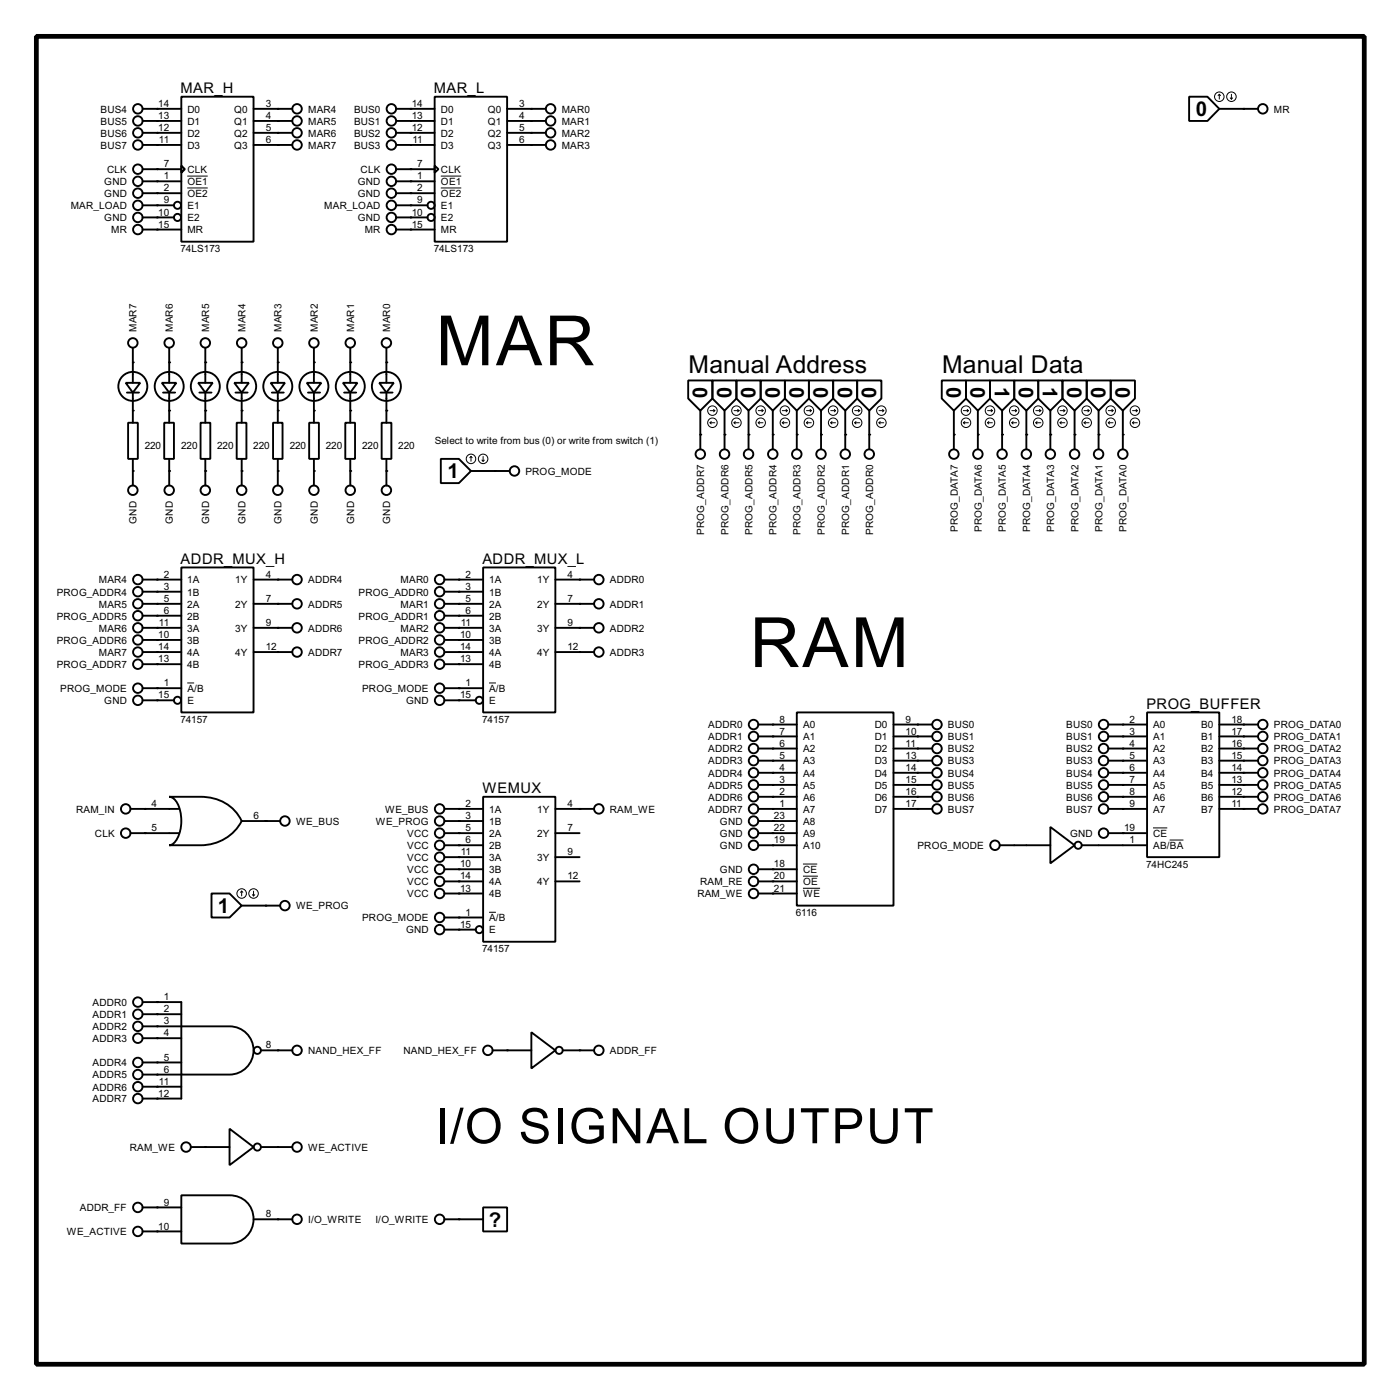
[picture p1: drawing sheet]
<svg xmlns="http://www.w3.org/2000/svg" width="295mm" height="295mm" viewBox="0 0 295 295" stroke-linecap="round" stroke-linejoin="round" font-family="sans-serif">
<g fill="#000">
<circle cx="33.1" cy="35.6" r=".2"/>
<circle cx="33.1" cy="38.2" r=".2"/>
<circle cx="33.1" cy="30.5" r=".2"/>
<circle cx="33.1" cy="22.9" r=".2"/>
<circle cx="33.1" cy="25.5" r=".2"/>
<circle cx="33.1" cy="28" r=".2"/>
<circle cx="58.5" cy="22.9" r=".2"/>
<circle cx="58.5" cy="25.5" r=".2"/>
<circle cx="58.5" cy="30.5" r=".2"/>
<circle cx="58.5" cy="28" r=".2"/>
<circle cx="86.4" cy="28" r=".2"/>
<circle cx="86.4" cy="38.2" r=".2"/>
<circle cx="86.4" cy="30.5" r=".2"/>
<circle cx="86.4" cy="22.9" r=".2"/>
<circle cx="86.4" cy="25.5" r=".2"/>
<circle cx="86.4" cy="35.6" r=".2"/>
<circle cx="111.8" cy="30.5" r=".2"/>
<circle cx="111.8" cy="22.9" r=".2"/>
<circle cx="111.8" cy="25.5" r=".2"/>
<circle cx="111.8" cy="28" r=".2"/>
<circle cx="261.7" cy="22.9" r=".2"/>
<circle cx="33.1" cy="40.7" r=".2"/>
<circle cx="33.1" cy="45.8" r=".2"/>
<circle cx="33.1" cy="48.3" r=".2"/>
<circle cx="33.1" cy="43.2" r=".2"/>
<circle cx="86.4" cy="40.7" r=".2"/>
<circle cx="86.4" cy="48.3" r=".2"/>
<circle cx="86.4" cy="45.8" r=".2"/>
<circle cx="86.4" cy="43.2" r=".2"/>
<circle cx="28" cy="76.3" r=".2"/>
<circle cx="35.6" cy="76.3" r=".2"/>
<circle cx="43.2" cy="76.3" r=".2"/>
<circle cx="50.9" cy="76.3" r=".2"/>
<circle cx="58.5" cy="76.3" r=".2"/>
<circle cx="66.1" cy="76.3" r=".2"/>
<circle cx="73.7" cy="76.3" r=".2"/>
<circle cx="81.3" cy="76.3" r=".2"/>
<circle cx="28" cy="99.1" r=".2"/>
<circle cx="28" cy="86.4" r=".2"/>
<circle cx="35.6" cy="99.1" r=".2"/>
<circle cx="35.6" cy="86.4" r=".2"/>
<circle cx="43.2" cy="99.1" r=".2"/>
<circle cx="43.2" cy="86.4" r=".2"/>
<circle cx="50.9" cy="86.4" r=".2"/>
<circle cx="50.9" cy="99.1" r=".2"/>
<circle cx="58.5" cy="99.1" r=".2"/>
<circle cx="58.5" cy="86.4" r=".2"/>
<circle cx="66.1" cy="99.1" r=".2"/>
<circle cx="66.1" cy="86.4" r=".2"/>
<circle cx="73.7" cy="86.4" r=".2"/>
<circle cx="73.7" cy="99.1" r=".2"/>
<circle cx="81.3" cy="99.1" r=".2"/>
<circle cx="81.3" cy="86.4" r=".2"/>
<circle cx="104.2" cy="99.1" r=".2"/>
<circle cx="147.4" cy="91.5" r=".2"/>
<circle cx="152.5" cy="91.5" r=".2"/>
<circle cx="157.5" cy="91.5" r=".2"/>
<circle cx="162.6" cy="91.5" r=".2"/>
<circle cx="167.7" cy="91.5" r=".2"/>
<circle cx="172.8" cy="91.5" r=".2"/>
<circle cx="177.9" cy="91.5" r=".2"/>
<circle cx="182.9" cy="91.5" r=".2"/>
<circle cx="200.7" cy="91.5" r=".2"/>
<circle cx="205.8" cy="91.5" r=".2"/>
<circle cx="210.9" cy="91.5" r=".2"/>
<circle cx="216" cy="91.5" r=".2"/>
<circle cx="221" cy="91.5" r=".2"/>
<circle cx="226.1" cy="91.5" r=".2"/>
<circle cx="231.2" cy="91.5" r=".2"/>
<circle cx="236.3" cy="91.5" r=".2"/>
<circle cx="33.1" cy="129.6" r=".2"/>
<circle cx="33.1" cy="132.1" r=".2"/>
<circle cx="33.1" cy="137.2" r=".2"/>
<circle cx="33.1" cy="139.8" r=".2"/>
<circle cx="33.1" cy="134.7" r=".2"/>
<circle cx="33.1" cy="122" r=".2"/>
<circle cx="33.1" cy="124.5" r=".2"/>
<circle cx="33.1" cy="127.1" r=".2"/>
<circle cx="58.5" cy="137.2" r=".2"/>
<circle cx="58.5" cy="127.1" r=".2"/>
<circle cx="58.5" cy="132.1" r=".2"/>
<circle cx="58.5" cy="122" r=".2"/>
<circle cx="96.6" cy="124.5" r=".2"/>
<circle cx="96.6" cy="127.1" r=".2"/>
<circle cx="96.6" cy="137.2" r=".2"/>
<circle cx="96.6" cy="122" r=".2"/>
<circle cx="96.6" cy="132.1" r=".2"/>
<circle cx="96.6" cy="134.7" r=".2"/>
<circle cx="96.6" cy="129.6" r=".2"/>
<circle cx="96.6" cy="139.8" r=".2"/>
<circle cx="122" cy="137.2" r=".2"/>
<circle cx="122" cy="122" r=".2"/>
<circle cx="122" cy="127.1" r=".2"/>
<circle cx="122" cy="132.1" r=".2"/>
<circle cx="33.1" cy="147.4" r=".2"/>
<circle cx="33.1" cy="144.8" r=".2"/>
<circle cx="96.6" cy="144.8" r=".2"/>
<circle cx="96.6" cy="147.4" r=".2"/>
<circle cx="162.6" cy="152.5" r=".2"/>
<circle cx="162.6" cy="155" r=".2"/>
<circle cx="162.6" cy="157.5" r=".2"/>
<circle cx="193.1" cy="152.5" r=".2"/>
<circle cx="193.1" cy="155" r=".2"/>
<circle cx="193.1" cy="157.5" r=".2"/>
<circle cx="236.3" cy="155" r=".2"/>
<circle cx="236.3" cy="157.5" r=".2"/>
<circle cx="236.3" cy="152.5" r=".2"/>
<circle cx="261.7" cy="152.5" r=".2"/>
<circle cx="261.7" cy="155" r=".2"/>
<circle cx="261.7" cy="157.5" r=".2"/>
<circle cx="30.5" cy="170.2" r=".2"/>
<circle cx="30.5" cy="175.3" r=".2"/>
<circle cx="55.9" cy="172.8" r=".2"/>
<circle cx="96.6" cy="175.3" r=".2"/>
<circle cx="96.6" cy="170.2" r=".2"/>
<circle cx="96.6" cy="172.8" r=".2"/>
<circle cx="96.6" cy="177.9" r=".2"/>
<circle cx="122" cy="170.2" r=".2"/>
<circle cx="162.6" cy="167.7" r=".2"/>
<circle cx="162.6" cy="170.2" r=".2"/>
<circle cx="162.6" cy="177.9" r=".2"/>
<circle cx="162.6" cy="160.1" r=".2"/>
<circle cx="162.6" cy="162.6" r=".2"/>
<circle cx="162.6" cy="175.3" r=".2"/>
<circle cx="162.6" cy="165.2" r=".2"/>
<circle cx="162.6" cy="172.8" r=".2"/>
<circle cx="193.1" cy="170.2" r=".2"/>
<circle cx="193.1" cy="160.1" r=".2"/>
<circle cx="193.1" cy="162.6" r=".2"/>
<circle cx="193.1" cy="165.2" r=".2"/>
<circle cx="193.1" cy="167.7" r=".2"/>
<circle cx="236.3" cy="162.6" r=".2"/>
<circle cx="236.3" cy="175.3" r=".2"/>
<circle cx="236.3" cy="160.1" r=".2"/>
<circle cx="236.3" cy="165.2" r=".2"/>
<circle cx="236.3" cy="167.7" r=".2"/>
<circle cx="236.3" cy="170.2" r=".2"/>
<circle cx="261.7" cy="167.7" r=".2"/>
<circle cx="261.7" cy="160.1" r=".2"/>
<circle cx="261.7" cy="162.6" r=".2"/>
<circle cx="261.7" cy="170.2" r=".2"/>
<circle cx="261.7" cy="165.2" r=".2"/>
<circle cx="55.9" cy="190.6" r=".2"/>
<circle cx="96.6" cy="180.4" r=".2"/>
<circle cx="96.6" cy="182.9" r=".2"/>
<circle cx="96.6" cy="193.1" r=".2"/>
<circle cx="96.6" cy="185.5" r=".2"/>
<circle cx="96.6" cy="188" r=".2"/>
<circle cx="96.6" cy="195.6" r=".2"/>
<circle cx="162.6" cy="188" r=".2"/>
<circle cx="162.6" cy="185.5" r=".2"/>
<circle cx="162.6" cy="182.9" r=".2"/>
<circle cx="33.1" cy="210.9" r=".2"/>
<circle cx="33.1" cy="216" r=".2"/>
<circle cx="33.1" cy="213.4" r=".2"/>
<circle cx="33.1" cy="218.5" r=".2"/>
<circle cx="33.1" cy="228.7" r=".2"/>
<circle cx="33.1" cy="231.2" r=".2"/>
<circle cx="33.1" cy="223.6" r=".2"/>
<circle cx="33.1" cy="226.1" r=".2"/>
<circle cx="58.5" cy="221" r=".2"/>
<circle cx="106.7" cy="221" r=".2"/>
<circle cx="122" cy="221" r=".2"/>
<circle cx="33.1" cy="254.1" r=".2"/>
<circle cx="33.1" cy="259.1" r=".2"/>
<circle cx="43.2" cy="241.4" r=".2"/>
<circle cx="58.5" cy="256.6" r=".2"/>
<circle cx="58.5" cy="241.4" r=".2"/>
<circle cx="96.6" cy="256.6" r=".2"/>
</g>
<g fill="none" stroke="#000" stroke-width=".4">
<path d="M30 38.2h8.2M30 35.6h8.2M30 22.9h8.2M30 25.5h8.2M30 28h8.2M30 30.5h8.2M38.2 20.4h15.2v30.5h-15.2zM38.2 34.9l.7 .7-.7 .8zM53.4 22.9h8.1M53.4 25.5h8.1M53.4 28h8.1M53.4 30.5h8.1"/>
<path d="M83.4 38.2h8.1M83.4 35.6h8.1M83.4 22.9h8.1M83.4 25.5h8.1M83.4 28h8.1M83.4 30.5h8.1M91.5 20.4h15.2v30.5h-15.2zM91.5 34.9l.8 .7-.8 .8zM106.7 22.9h8.2M106.7 25.5h8.2M106.7 28h8.2M106.7 30.5h8.2"/>
<path d="M250.2 20.4h3.9l2.5 2.5-2.5 2.6h-3.9zM256.6 22.9h8.1M30 40.7h8.2M30 45.8h6.6M30 48.3h8.2M30 43.2h6.6M83.4 40.7h8.1M83.4 45.8h6.6M83.4 48.3h8.1M83.4 43.2h6.6M28 73.2v7.4M35.6 73.2v7.4"/>
<path d="M43.2 73.2v7.4M50.9 73.2v7.4M58.5 73.2v7.4M66.1 73.2v7.4M73.7 73.2v7.4M81.3 73.2v7.4M26.5 80.6h3l-1.5 2zM26.7 82.6h2.6M27 89h2v7.6h-2zM28 82.6v6.4M28 96.6v5.6M34.1 80.6h3l-1.5 2z"/>
<path d="M34.3 82.6h2.6M34.6 89h2v7.6h-2zM35.6 82.6v6.4M35.6 96.6v5.6M41.7 80.6h3.1l-1.6 2zM42 82.6h2.5M42.2 89h2.1v7.6h-2.1zM43.2 82.6v6.4M43.2 96.6v5.6M49.3 80.6h3.1l-1.5 2zM49.6 82.6h2.5M49.8 89h2.1v7.6h-2.1z"/>
<path d="M50.9 82.6v6.4M50.9 96.6v5.6M57 80.6h3l-1.5 2zM57.2 82.6h2.5M57.5 89h2v7.6h-2zM58.5 82.6v6.4M58.5 96.6v5.6M64.6 80.6h3l-1.5 2zM64.8 82.6h2.6M65.1 89h2v7.6h-2zM66.1 82.6v6.4M66.1 96.6v5.6"/>
<path d="M72.2 80.6h3l-1.5 2zM72.4 82.6h2.6M72.7 89h2v7.6h-2zM73.7 82.6v6.4M73.7 96.6v5.6M79.8 80.6h3.1l-1.6 2zM80.1 82.6h2.5M80.3 89h2.1v7.6h-2.1zM81.3 82.6v6.4M81.3 96.6v5.6M92.8 96.6h3.8l2.5 2.5-2.5 2.6h-3.8zM99.1 99.1h8.1"/>
<path d="M144.8 80.1h5.1v3.8l-2.5 2.5-2.6-2.5zM147.4 86.4v8.1M149.9 80.1h5.1v3.8l-2.5 2.5-2.6-2.5zM152.5 86.4v8.1M155 80.1h5.1v3.8l-2.6 2.5-2.5-2.5zM157.5 86.4v8.1M160.1 80.1h5.1v3.8l-2.6 2.5-2.5-2.5zM162.6 86.4v8.1M165.2 80.1h5v3.8l-2.5 2.5-2.5-2.5zM167.7 86.4v8.1M170.2 80.1h5.1v3.8l-2.5 2.5-2.6-2.5zM172.8 86.4v8.1"/>
<path d="M175.3 80.1h5.1v3.8l-2.5 2.5-2.6-2.5zM177.9 86.4v8.1M180.4 80.1h5.1v3.8l-2.6 2.5-2.5-2.5zM182.9 86.4v8.1M198.2 80.1h5.1v3.8l-2.6 2.5-2.5-2.5zM200.7 86.4v8.1M203.3 80.1h5v3.8l-2.5 2.5-2.5-2.5zM205.8 86.4v8.1M208.3 80.1h5.1v3.8l-2.5 2.5-2.6-2.5zM210.9 86.4v8.1M213.4 80.1h5.1v3.8l-2.5 2.5-2.6-2.5zM216 86.4v8.1"/>
<path d="M218.5 80.1h5.1v3.8l-2.6 2.5-2.5-2.5zM221 86.4v8.1M223.6 80.1h5.1v3.8l-2.6 2.5-2.5-2.5zM226.1 86.4v8.1M228.7 80.1h5v3.8l-2.5 2.5-2.5-2.5zM231.2 86.4v8.1M233.7 80.1h5.1v3.8l-2.5 2.5-2.6-2.5zM236.3 86.4v8.1M38.2 119.4h15.2v30.5h-15.2zM101.7 119.4h15.2v30.5h-15.2zM30 122h8.2M30 124.5h8.2"/>
<path d="M30 127.1h8.2M30 132.1h8.2M30 129.6h8.2M30 134.7h8.2M30 139.8h8.2M30 137.2h8.2M53.4 122h8.1M53.4 127.1h8.1M53.4 132.1h8.1M53.4 137.2h8.1M93.5 122h8.2M93.5 124.5h8.2"/>
<path d="M93.5 127.1h8.2M93.5 132.1h8.2M93.5 129.6h8.2M93.5 134.7h8.2M93.5 139.8h8.2M93.5 137.2h8.2M116.9 122h8.1M116.9 127.1h8.1M116.9 132.1h8.1M116.9 137.2h8.1M30 144.8h8.2M30 147.4h6.6"/>
<path d="M93.5 144.8h8.2M93.5 147.4h6.6M159.6 152.5h8.1M159.6 155h8.1M159.6 157.5h8.1M167.7 149.9h20.3v40.7h-20.3zM188 152.5h8.1M188 155h8.1M188 157.5h8.1M233.2 152.5h8.2M233.2 155h8.2M233.2 157.5h8.2"/>
<path d="M241.4 149.9h15.2v30.5h-15.2zM256.6 152.5h8.1M256.6 155h8.1M256.6 157.5h8.1M27.5 170.2h10.1M27.5 175.3h10.1M35.6 167.7h6.6a9.2 9.2 0 0 1 8.7 5.1 9.6 9.6 0 0 1-8.7 5.1h-6.6a3.5 3.5 0 0 0 2.3-3.2 7.3 7.3 0 0 0-1.4-6.7zM50.9 172.8h8.1M93.5 177.9h8.2M93.5 170.2h8.2M93.5 172.8h8.2M93.5 175.3h8.2"/>
<path d="M101.7 167.7h15.2v30.5h-15.2zM116.9 170.2h8.1M116.9 175.3h5.1M159.6 177.9h8.1M159.6 160.1h8.1M159.6 162.6h8.1M159.6 165.2h8.1M159.6 167.7h8.1M159.6 170.2h8.1M159.6 172.8h8.1M159.6 175.3h8.1M188 160.1h8.1"/>
<path d="M188 162.6h8.1M188 165.2h8.1M188 167.7h8.1M188 170.2h8.1M210.4 177.9h10.6M221 174l5.1 3.9-5.1 3.8zM227.6 177.9h13.8M233.2 160.1h8.2M233.2 162.6h8.2M233.2 165.2h8.2M233.2 167.7h8.2M233.2 170.2h8.2"/>
<path d="M233.2 175.3h8.2M256.6 160.1h8.1M256.6 162.6h8.1M256.6 165.2h8.1M256.6 167.7h8.1M256.6 170.2h8.1M44.5 188h3.8l2.6 2.6-2.6 2.5h-3.8zM50.9 190.6h8.1M93.5 182.9h8.2M93.5 185.5h8.2M93.5 188h8.2M93.5 195.6h6.6"/>
<path d="M93.5 193.1h8.2M93.5 180.4h8.2M116.9 185.5h5.1M116.9 180.4h5.1M159.6 182.9h8.1M159.6 185.5h8.1M159.6 188h8.1M30 210.9h8.2v5.1h-8.2M30 213.4h8.2M30 218.5h8.2M38.2 216h10.1a5.1 5.1 0 0 1 5.1 5 5.1 5.1 0 0 1-5.1 5.1h-10.1zM111.8 217.2l5.1 3.8-5.1 3.8z"/>
<path d="M30 223.6h8.2M30 226.1h8.2v5.1h-8.2M30 228.7h8.2M48.3 237.5l5.1 3.9-5.1 3.8zM54.9 221h6.6M103.7 221h8.1M118.4 221h6.6M30 254.1h8.2M30 259.1h8.2M38.2 251.5h10.1a5.1 5.1 0 0 1 5.1 5.1 5.1 5.1 0 0 1-5.1 5.1h-10.1zM40.2 241.4h8.1M53.4 256.6h8.1"/>
<path d="M54.9 241.4h6.6M93.5 256.6h8.2M101.7 254.1h5v5h-5z"/>
<circle cx="29" cy="28" r="1"/>
<circle cx="29" cy="35.6" r="1"/>
<circle cx="29" cy="30.5" r="1"/>
<circle cx="29" cy="38.2" r="1"/>
<circle cx="29" cy="25.5" r="1"/>
<circle cx="29" cy="22.9" r="1"/>
<circle cx="62.5" cy="30.5" r="1"/>
<circle cx="62.5" cy="28" r="1"/>
<circle cx="62.5" cy="25.5" r="1"/>
<circle cx="62.5" cy="22.9" r="1"/>
<circle cx="82.3" cy="30.5" r="1"/>
<circle cx="82.3" cy="28" r="1"/>
<circle cx="82.3" cy="38.2" r="1"/>
<circle cx="82.3" cy="35.6" r="1"/>
<circle cx="82.3" cy="25.5" r="1"/>
<circle cx="82.3" cy="22.9" r="1"/>
<circle cx="115.8" cy="28" r="1"/>
<circle cx="115.8" cy="30.5" r="1"/>
<circle cx="115.8" cy="25.5" r="1"/>
<circle cx="115.8" cy="22.9" r="1"/>
<circle cx="265.7" cy="22.9" r="1"/>
<circle cx="29" cy="48.3" r="1"/>
<circle cx="29" cy="45.8" r="1"/>
<circle cx="29" cy="40.7" r="1"/>
<circle cx="29" cy="43.2" r="1"/>
<circle cx="37.3" cy="45.8" r=".75"/>
<circle cx="37.3" cy="43.2" r=".75"/>
<circle cx="82.3" cy="48.3" r="1"/>
<circle cx="82.3" cy="45.8" r="1"/>
<circle cx="82.3" cy="43.2" r="1"/>
<circle cx="82.3" cy="40.7" r="1"/>
<circle cx="90.7" cy="43.2" r=".75"/>
<circle cx="90.7" cy="45.8" r=".75"/>
<circle cx="27.9" cy="72.2" r="1"/>
<circle cx="35.6" cy="72.2" r="1"/>
<circle cx="43.2" cy="72.2" r="1"/>
<circle cx="50.8" cy="72.2" r="1"/>
<circle cx="58.4" cy="72.2" r="1"/>
<circle cx="66" cy="72.2" r="1"/>
<circle cx="73.7" cy="72.2" r="1"/>
<circle cx="81.3" cy="72.2" r="1"/>
<circle cx="27.9" cy="81.3" r="3.1"/>
<circle cx="35.6" cy="81.3" r="3.1"/>
<circle cx="43.2" cy="81.3" r="3.1"/>
<circle cx="50.8" cy="81.3" r="3.1"/>
<circle cx="58.4" cy="81.3" r="3.1"/>
<circle cx="66" cy="81.3" r="3.1"/>
<circle cx="73.7" cy="81.3" r="3.1"/>
<circle cx="81.3" cy="81.3" r="3.1"/>
<circle cx="108.2" cy="99.1" r="1"/>
<circle cx="147.3" cy="95.6" r="1"/>
<circle cx="152.4" cy="95.6" r="1"/>
<circle cx="157.5" cy="95.6" r="1"/>
<circle cx="162.6" cy="95.6" r="1"/>
<circle cx="167.6" cy="95.6" r="1"/>
<circle cx="172.7" cy="95.6" r="1"/>
<circle cx="177.8" cy="95.6" r="1"/>
<circle cx="182.9" cy="95.6" r="1"/>
<circle cx="200.7" cy="95.6" r="1"/>
<circle cx="205.7" cy="95.6" r="1"/>
<circle cx="210.8" cy="95.6" r="1"/>
<circle cx="215.9" cy="95.6" r="1"/>
<circle cx="221" cy="95.6" r="1"/>
<circle cx="226.1" cy="95.6" r="1"/>
<circle cx="231.1" cy="95.6" r="1"/>
<circle cx="236.2" cy="95.6" r="1"/>
<circle cx="27.9" cy="103.2" r="1"/>
<circle cx="35.6" cy="103.2" r="1"/>
<circle cx="43.2" cy="103.2" r="1"/>
<circle cx="50.8" cy="103.2" r="1"/>
<circle cx="58.4" cy="103.2" r="1"/>
<circle cx="66" cy="103.2" r="1"/>
<circle cx="73.7" cy="103.2" r="1"/>
<circle cx="81.3" cy="103.2" r="1"/>
<circle cx="29" cy="129.6" r="1"/>
<circle cx="29" cy="122" r="1"/>
<circle cx="29" cy="132.1" r="1"/>
<circle cx="29" cy="137.2" r="1"/>
<circle cx="29" cy="127.1" r="1"/>
<circle cx="29" cy="124.5" r="1"/>
<circle cx="29" cy="134.7" r="1"/>
<circle cx="29" cy="139.8" r="1"/>
<circle cx="62.5" cy="137.2" r="1"/>
<circle cx="62.5" cy="122" r="1"/>
<circle cx="62.5" cy="132.1" r="1"/>
<circle cx="62.5" cy="127.1" r="1"/>
<circle cx="92.5" cy="129.6" r="1"/>
<circle cx="92.5" cy="127.1" r="1"/>
<circle cx="92.5" cy="137.2" r="1"/>
<circle cx="92.5" cy="124.5" r="1"/>
<circle cx="92.5" cy="134.7" r="1"/>
<circle cx="92.5" cy="139.8" r="1"/>
<circle cx="92.5" cy="122" r="1"/>
<circle cx="92.5" cy="132.1" r="1"/>
<circle cx="126" cy="122" r="1"/>
<circle cx="126" cy="132.1" r="1"/>
<circle cx="126" cy="127.1" r="1"/>
<circle cx="126" cy="137.2" r="1"/>
<circle cx="29" cy="144.8" r="1"/>
<circle cx="29" cy="147.4" r="1"/>
<circle cx="37.3" cy="147.4" r=".75"/>
<circle cx="92.5" cy="144.8" r="1"/>
<circle cx="92.5" cy="147.4" r="1"/>
<circle cx="100.8" cy="147.4" r=".75"/>
<circle cx="158.5" cy="155" r="1"/>
<circle cx="158.5" cy="152.5" r="1"/>
<circle cx="158.5" cy="157.5" r="1"/>
<circle cx="197.1" cy="152.5" r="1"/>
<circle cx="197.1" cy="155" r="1"/>
<circle cx="197.1" cy="157.5" r="1"/>
<circle cx="232.2" cy="152.5" r="1"/>
<circle cx="232.2" cy="155" r="1"/>
<circle cx="232.2" cy="157.5" r="1"/>
<circle cx="265.7" cy="152.5" r="1"/>
<circle cx="265.7" cy="157.5" r="1"/>
<circle cx="265.7" cy="155" r="1"/>
<circle cx="26.4" cy="170.2" r="1"/>
<circle cx="26.4" cy="175.3" r="1"/>
<circle cx="59.9" cy="172.8" r="1"/>
<circle cx="92.5" cy="177.9" r="1"/>
<circle cx="92.5" cy="175.3" r="1"/>
<circle cx="92.5" cy="170.2" r="1"/>
<circle cx="92.5" cy="172.8" r="1"/>
<circle cx="126" cy="170.2" r="1"/>
<circle cx="158.5" cy="175.3" r="1"/>
<circle cx="158.5" cy="170.2" r="1"/>
<circle cx="158.5" cy="167.7" r="1"/>
<circle cx="158.5" cy="160.1" r="1"/>
<circle cx="158.5" cy="162.6" r="1"/>
<circle cx="158.5" cy="165.2" r="1"/>
<circle cx="158.5" cy="177.9" r="1"/>
<circle cx="158.5" cy="172.8" r="1"/>
<circle cx="197.1" cy="162.6" r="1"/>
<circle cx="197.1" cy="160.1" r="1"/>
<circle cx="197.1" cy="165.2" r="1"/>
<circle cx="197.1" cy="167.7" r="1"/>
<circle cx="197.1" cy="170.2" r="1"/>
<circle cx="209.3" cy="177.9" r="1"/>
<circle cx="226.8" cy="177.9" r=".75"/>
<circle cx="232.2" cy="160.1" r="1"/>
<circle cx="232.2" cy="165.2" r="1"/>
<circle cx="232.2" cy="167.7" r="1"/>
<circle cx="232.2" cy="175.3" r="1"/>
<circle cx="232.2" cy="162.6" r="1"/>
<circle cx="232.2" cy="170.2" r="1"/>
<circle cx="265.7" cy="160.1" r="1"/>
<circle cx="265.7" cy="162.6" r="1"/>
<circle cx="265.7" cy="167.7" r="1"/>
<circle cx="265.7" cy="165.2" r="1"/>
<circle cx="265.7" cy="170.2" r="1"/>
<circle cx="59.9" cy="190.6" r="1"/>
<circle cx="92.5" cy="195.6" r="1"/>
<circle cx="92.5" cy="193.1" r="1"/>
<circle cx="92.5" cy="185.5" r="1"/>
<circle cx="92.5" cy="188" r="1"/>
<circle cx="92.5" cy="180.4" r="1"/>
<circle cx="92.5" cy="182.9" r="1"/>
<circle cx="100.8" cy="195.6" r=".75"/>
<circle cx="158.5" cy="182.9" r="1"/>
<circle cx="158.5" cy="185.5" r="1"/>
<circle cx="158.5" cy="188" r="1"/>
<circle cx="29" cy="216" r="1"/>
<circle cx="29" cy="210.9" r="1"/>
<circle cx="29" cy="213.4" r="1"/>
<circle cx="29" cy="218.5" r="1"/>
<circle cx="29" cy="228.7" r="1"/>
<circle cx="29" cy="223.6" r="1"/>
<circle cx="29" cy="226.1" r="1"/>
<circle cx="29" cy="231.2" r="1"/>
<circle cx="54.1" cy="221" r=".75"/>
<circle cx="62.5" cy="221" r="1"/>
<circle cx="102.6" cy="221" r="1"/>
<circle cx="117.6" cy="221" r=".75"/>
<circle cx="126" cy="221" r="1"/>
<circle cx="29" cy="259.1" r="1"/>
<circle cx="29" cy="254.1" r="1"/>
<circle cx="39.1" cy="241.4" r="1"/>
<circle cx="54.1" cy="241.4" r=".75"/>
<circle cx="62.5" cy="256.6" r="1"/>
<circle cx="62.5" cy="241.4" r="1"/>
<circle cx="92.5" cy="256.6" r="1"/>
</g>
<g fill="none" stroke="#000" stroke-width=".21">
<path d="M256.6 19.9l-.3 .2M256.6 19.9l.2 .2M256.6 19.9v1M259.1 19.9v1M39.4 37.1h4.3M39.4 39.6h4.3M92.8 37.1h4.3M92.8 39.6h4.3M258.9 20.6l.2 .3M259.4 20.6l-.3 .3M99.1 96.1l-.2 .2M99.1 96.1l.3 .2"/>
<path d="M99.1 96.1v1M101.4 96.8l.3 .3M101.7 96.1v1M101.9 96.8l-.2 .3M149.4 86.4h1M149.4 89h1M149.4 89l.3 .2M149.7 88.7l-.3 .3M150.2 86.2l.2 .2M150.4 86.4l-.2 .3M154.5 86.4h1M154.5 89h1"/>
<path d="M154.5 89l.2 .2M154.7 88.7l-.2 .3M155.2 86.2l.3 .2M155.5 86.4l-.3 .3M159.6 86.4h1M159.6 89h1M159.6 89l.2 .2M159.8 88.7l-.2 .3M160.3 86.2l.3 .2M160.6 86.4l-.3 .3M164.6 86.4h1.1M164.6 89h1.1"/>
<path d="M164.6 89l.3 .2M164.9 88.7l-.3 .3M165.4 86.2l.3 .2M165.7 86.4l-.3 .3M169.7 86.4h1M169.7 89h1M169.7 89l.3 .2M170 88.7l-.3 .3M170.5 86.2l.2 .2M170.7 86.4l-.2 .3M174.8 86.4h1M174.8 89h1"/>
<path d="M174.8 89l.3 .2M175.1 88.7l-.3 .3M175.6 86.2l.2 .2M175.8 86.4l-.2 .3M179.9 86.4h1M179.9 89h1M179.9 89l.2 .2M180.1 88.7l-.2 .3M180.6 86.2l.3 .2M180.9 86.4l-.3 .3M185 86.4h1M185 89l.2 .2"/>
<path d="M185 89h1M185.2 88.7l-.2 .3M185.7 86.2l.3 .2M186 86.4l-.3 .3M202.7 86.4h1.1M202.7 89h1.1M202.7 89l.3 .2M203 88.7l-.3 .3M203.5 86.2l.3 .2M203.8 86.4l-.3 .3M207.8 86.4h1M207.8 89h1"/>
<path d="M207.8 89l.3 .2M208.1 88.7l-.3 .3M208.6 86.2l.2 .2M208.8 86.4l-.2 .3M212.9 86.4h1M212.9 89h1M212.9 89l.3 .2M213.2 88.7l-.3 .3M213.7 86.2l.2 .2M213.9 86.4l-.2 .3M218 86.4h1M218 89h1"/>
<path d="M218 89l.2 .2M218.2 88.7l-.2 .3M218.7 86.2l.3 .2M219 86.4l-.3 .3M223.1 86.4h1M223.1 89h1M223.1 89l.2 .2M223.3 88.7l-.2 .3M223.8 86.2l.3 .2M224.1 86.4l-.3 .3M228.1 86.4h1.1M228.1 89h1.1"/>
<path d="M228.1 89l.3 .2M228.4 88.7l-.3 .3M228.9 86.2l.3 .2M229.2 86.4l-.3 .3M233.2 86.4h1M233.2 89h1M233.2 89l.3 .2M233.5 88.7l-.3 .3M234 86.2l.2 .2M234.2 86.4l-.2 .3M238.3 86.4h1M238.3 89h1"/>
<path d="M238.3 89l.3 .2M238.6 88.7l-.3 .3M239.1 86.2l.2 .2M239.3 86.4l-.2 .3M39.4 143.7h1.5M102.9 143.7h1.5M242.6 174.2h3M246.1 176.8h2.9M50.9 187.5l-.3 .3M50.9 187.5l.2 .3M50.9 187.5v1M53.1 188.3l.3 .2"/>
<path d="M53.4 187.5v1M53.6 188.3l-.2 .2M102.9 192h1.5M169 181.8h3M169 184.4h3.1M169 186.9h3.6"/>
<circle cx="256.5" cy="20.4" r="1"/>
<circle cx="259.1" cy="20.4" r="1"/>
<circle cx="99.1" cy="96.6" r="1"/>
<circle cx="101.6" cy="96.6" r="1"/>
<circle cx="149.9" cy="86.4" r="1"/>
<circle cx="149.9" cy="89" r="1"/>
<circle cx="154.9" cy="86.4" r="1"/>
<circle cx="154.9" cy="89" r="1"/>
<circle cx="160" cy="86.4" r="1"/>
<circle cx="160" cy="89" r="1"/>
<circle cx="165.1" cy="89" r="1"/>
<circle cx="165.1" cy="86.4" r="1"/>
<circle cx="170.2" cy="86.4" r="1"/>
<circle cx="170.2" cy="89" r="1"/>
<circle cx="175.3" cy="86.4" r="1"/>
<circle cx="175.3" cy="89" r="1"/>
<circle cx="180.3" cy="86.4" r="1"/>
<circle cx="180.3" cy="89" r="1"/>
<circle cx="185.4" cy="89" r="1"/>
<circle cx="185.4" cy="86.4" r="1"/>
<circle cx="203.2" cy="86.4" r="1"/>
<circle cx="203.2" cy="89" r="1"/>
<circle cx="208.3" cy="86.4" r="1"/>
<circle cx="208.3" cy="89" r="1"/>
<circle cx="213.4" cy="86.4" r="1"/>
<circle cx="213.4" cy="89" r="1"/>
<circle cx="218.4" cy="89" r="1"/>
<circle cx="218.4" cy="86.4" r="1"/>
<circle cx="223.5" cy="89" r="1"/>
<circle cx="223.5" cy="86.4" r="1"/>
<circle cx="228.6" cy="89" r="1"/>
<circle cx="228.6" cy="86.4" r="1"/>
<circle cx="233.7" cy="86.4" r="1"/>
<circle cx="233.7" cy="89" r="1"/>
<circle cx="238.8" cy="86.4" r="1"/>
<circle cx="238.8" cy="89" r="1"/>
<circle cx="50.8" cy="188" r="1"/>
<circle cx="53.3" cy="188" r="1"/>
</g>
<path d="M7.7 7.7h279.4v279.4h-279.4z" fill="none" stroke="#000" stroke-width="1"/>
<g font-size="16.3">
<text x="91.7" y="76.9">MAR</text>
<text x="157.8" y="140.4">RAM</text>
</g>
<text font-size="11.5" x="91.6" y="240.6">I/O SIGNAL OUTPUT</text>
<g font-size="5.8">
<text x="144.9" y="78.4">Manual Address</text>
<text x="198.2" y="78.4">Manual Data</text>
</g>
<g font-size="4.8">
<text x="251.6" y="24.4">0</text>
<text x="145.8" y="81.5" transform="rotate(90 145.8 81.5)">0</text>
<text x="150.9" y="81.4" transform="rotate(90 150.9 81.4)">0</text>
<text x="155.9" y="81.4" transform="rotate(90 155.9 81.4)">0</text>
<text x="161.1" y="81.5" transform="rotate(90 161.1 81.5)">0</text>
<text x="166.1" y="81.5" transform="rotate(90 166.1 81.5)">0</text>
<text x="171.2" y="81.5" transform="rotate(90 171.2 81.5)">0</text>
<text x="176.3" y="81.4" transform="rotate(90 176.3 81.4)">0</text>
<text x="181.4" y="81.4" transform="rotate(90 181.4 81.4)">0</text>
<text x="199.2" y="81.5" transform="rotate(90 199.2 81.5)">0</text>
<text x="204.2" y="81.5" transform="rotate(90 204.2 81.5)">0</text>
<text x="209.3" y="81.5" transform="rotate(90 209.3 81.5)">1</text>
<text x="214.4" y="81.4" transform="rotate(90 214.4 81.4)">0</text>
<text x="219.5" y="81.5" transform="rotate(90 219.5 81.5)">1</text>
<text x="224.6" y="81.5" transform="rotate(90 224.6 81.5)">0</text>
<text x="229.6" y="81.5" transform="rotate(90 229.6 81.5)">0</text>
<text x="234.7" y="81.5" transform="rotate(90 234.7 81.5)">0</text>
<text x="94.2" y="100.7">1</text>
<text x="45.9" y="192.1">1</text>
<text x="102.9" y="258.1">?</text>
</g>
<g font-size="3.5">
<text x="38" y="19.5">MAR_H</text>
<text x="91.3" y="19.5">MAR_L</text>
<text x="38" y="118.6">ADDR_MUX_H</text>
<text x="101.5" y="118.6">ADDR_MUX_L</text>
<text x="241.2" y="149.1">PROG_BUFFER</text>
<text x="101.5" y="166.9">WEMUX</text>
</g>
<g font-size="2.4">
<text x="21.1" y="23.7">BUS4</text>
<text x="33.3" y="22.5">14</text>
<text x="39.4" y="23.7">D0</text>
<text x="49.3" y="23.7">Q0</text>
<text x="55.9" y="22.5">3</text>
<text x="64.8" y="23.7">MAR4</text>
<text x="74.5" y="23.7">BUS0</text>
<text x="86.7" y="22.5">14</text>
<text x="92.8" y="23.7">D0</text>
<text x="102.6" y="23.7">Q0</text>
<text x="109.3" y="22.5">3</text>
<text x="118.2" y="23.7">MAR0</text>
<text x="268" y="23.7">MR</text>
<text x="21.1" y="26.2">BUS5</text>
<text x="21.1" y="28.8">BUS6</text>
<text x="33.3" y="25">13</text>
<text x="33.3" y="27.5">12</text>
<text x="39.4" y="26.2">D1</text>
<text x="39.4" y="28.8">D2</text>
<text x="49.3" y="26.2">Q1</text>
<text x="49.3" y="28.8">Q2</text>
<text x="55.9" y="25">4</text>
<text x="55.9" y="27.5">5</text>
<text x="64.8" y="26.2">MAR5</text>
<text x="64.8" y="28.8">MAR6</text>
<text x="74.5" y="26.2">BUS1</text>
<text x="74.5" y="28.8">BUS2</text>
<text x="86.7" y="25">13</text>
<text x="86.7" y="27.5">12</text>
<text x="92.8" y="26.2">D1</text>
<text x="92.8" y="28.8">D2</text>
<text x="102.6" y="26.2">Q1</text>
<text x="102.6" y="28.8">Q2</text>
<text x="109.3" y="25">4</text>
<text x="109.3" y="27.5">5</text>
<text x="118.2" y="26.2">MAR1</text>
<text x="118.2" y="28.8">MAR2</text>
<text x="21.1" y="31.3">BUS7</text>
<text x="33.5" y="30.1">11</text>
<text x="34.5" y="35.2">7</text>
<text x="39.4" y="31.3">D3</text>
<text x="49.3" y="31.3">Q3</text>
<text x="55.9" y="30.1">6</text>
<text x="64.8" y="31.3">MAR7</text>
<text x="74.5" y="31.3">BUS3</text>
<text x="86.8" y="30.1">11</text>
<text x="87.8" y="35.2">7</text>
<text x="92.8" y="31.3">D3</text>
<text x="102.6" y="31.3">Q3</text>
<text x="109.3" y="30.1">6</text>
<text x="118.2" y="31.3">MAR3</text>
<text x="21.9" y="38.9">GND</text>
<text x="21.9" y="41.5">GND</text>
<text x="22.5" y="36.4">CLK</text>
<text x="34.5" y="37.7">1</text>
<text x="34.5" y="40.2">2</text>
<text x="39.4" y="36.4">CLK</text>
<text x="39.4" y="38.9">OE1</text>
<text x="39.4" y="41.5">OE2</text>
<text x="75.3" y="38.9">GND</text>
<text x="75.3" y="41.5">GND</text>
<text x="75.9" y="36.4">CLK</text>
<text x="87.8" y="37.7">1</text>
<text x="87.8" y="40.2">2</text>
<text x="92.8" y="36.4">CLK</text>
<text x="92.8" y="38.9">OE1</text>
<text x="92.8" y="41.5">OE2</text>
<text x="14.9" y="44">MAR_LOAD</text>
<text x="21.9" y="46.6">GND</text>
<text x="33.3" y="45.4">10</text>
<text x="33.3" y="47.9">15</text>
<text x="34.5" y="42.8">9</text>
<text x="39.4" y="44">E1</text>
<text x="39.4" y="46.6">E2</text>
<text x="68.2" y="44">MAR_LOAD</text>
<text x="75.3" y="46.6">GND</text>
<text x="86.7" y="45.4">10</text>
<text x="86.7" y="47.9">15</text>
<text x="87.8" y="42.8">9</text>
<text x="92.8" y="44">E1</text>
<text x="92.8" y="46.6">E2</text>
<text x="23.4" y="49.1">MR</text>
<text x="38" y="53">74LS173</text>
<text x="39.4" y="49.1">MR</text>
<text x="76.7" y="49.1">MR</text>
<text x="91.3" y="53">74LS173</text>
<text x="92.8" y="49.1">MR</text>
<text x="28.8" y="69.9" transform="rotate(-90 28.8 69.9)">MAR7</text>
<text x="36.4" y="69.9" transform="rotate(-90 36.4 69.9)">MAR6</text>
<text x="44" y="69.9" transform="rotate(-90 44 69.9)">MAR5</text>
<text x="51.7" y="69.9" transform="rotate(-90 51.7 69.9)">MAR4</text>
<text x="59.3" y="69.9" transform="rotate(-90 59.3 69.9)">MAR3</text>
<text x="66.9" y="69.9" transform="rotate(-90 66.9 69.9)">MAR2</text>
<text x="74.5" y="69.9" transform="rotate(-90 74.5 69.9)">MAR1</text>
<text x="82.1" y="69.9" transform="rotate(-90 82.1 69.9)">MAR0</text>
<text x="30.5" y="94.5">220</text>
<text x="38.1" y="94.5">220</text>
<text x="45.7" y="94.5">220</text>
<text x="53.3" y="94.5">220</text>
<text x="61" y="94.5">220</text>
<text x="68.6" y="94.5">220</text>
<text x="76.2" y="94.5">220</text>
<text x="83.8" y="94.5">220</text>
<text x="91.5" y="93.5">Select to write from bus (0) or write from switch (1)</text>
<text x="110.5" y="99.9">PROG_MODE</text>
<text x="28.8" y="110.2" transform="rotate(-90 28.8 110.2)">GND</text>
<text x="36.4" y="110.2" transform="rotate(-90 36.4 110.2)">GND</text>
<text x="44" y="110.2" transform="rotate(-90 44 110.2)">GND</text>
<text x="51.7" y="110.2" transform="rotate(-90 51.7 110.2)">GND</text>
<text x="59.3" y="110.2" transform="rotate(-90 59.3 110.2)">GND</text>
<text x="66.9" y="110.2" transform="rotate(-90 66.9 110.2)">GND</text>
<text x="74.5" y="110.2" transform="rotate(-90 74.5 110.2)">GND</text>
<text x="82.1" y="110.2" transform="rotate(-90 82.1 110.2)">GND</text>
<text x="148.2" y="112.6" transform="rotate(-90 148.2 112.6)">PROG_ADDR7</text>
<text x="153.3" y="112.6" transform="rotate(-90 153.3 112.6)">PROG_ADDR6</text>
<text x="158.3" y="112.6" transform="rotate(-90 158.3 112.6)">PROG_ADDR5</text>
<text x="163.4" y="112.6" transform="rotate(-90 163.4 112.6)">PROG_ADDR4</text>
<text x="168.5" y="112.6" transform="rotate(-90 168.5 112.6)">PROG_ADDR3</text>
<text x="173.6" y="112.6" transform="rotate(-90 173.6 112.6)">PROG_ADDR2</text>
<text x="178.7" y="112.6" transform="rotate(-90 178.7 112.6)">PROG_ADDR1</text>
<text x="183.7" y="112.6" transform="rotate(-90 183.7 112.6)">PROG_ADDR0</text>
<text x="201.5" y="112" transform="rotate(-90 201.5 112)">PROG_DATA7</text>
<text x="206.6" y="112" transform="rotate(-90 206.6 112)">PROG_DATA6</text>
<text x="211.7" y="112" transform="rotate(-90 211.7 112)">PROG_DATA5</text>
<text x="216.7" y="112" transform="rotate(-90 216.7 112)">PROG_DATA4</text>
<text x="221.8" y="112" transform="rotate(-90 221.8 112)">PROG_DATA3</text>
<text x="226.9" y="112" transform="rotate(-90 226.9 112)">PROG_DATA2</text>
<text x="232" y="112" transform="rotate(-90 232 112)">PROG_DATA1</text>
<text x="237.1" y="112" transform="rotate(-90 237.1 112)">PROG_DATA0</text>
<text x="11.9" y="125.3">PROG_ADDR4</text>
<text x="20.8" y="122.8">MAR4</text>
<text x="34.5" y="121.6">2</text>
<text x="34.5" y="124.1">3</text>
<text x="39.4" y="122.8">1A</text>
<text x="39.4" y="125.3">1B</text>
<text x="49.5" y="122.8">1Y</text>
<text x="55.9" y="121.6">4</text>
<text x="64.8" y="122.8">ADDR4</text>
<text x="75.4" y="125.3">PROG_ADDR0</text>
<text x="84.3" y="122.8">MAR0</text>
<text x="98" y="121.6">2</text>
<text x="98" y="124.1">3</text>
<text x="102.9" y="122.8">1A</text>
<text x="102.9" y="125.3">1B</text>
<text x="113" y="122.8">1Y</text>
<text x="119.4" y="121.6">4</text>
<text x="128.3" y="122.8">ADDR0</text>
<text x="11.9" y="130.4">PROG_ADDR5</text>
<text x="20.8" y="127.9">MAR5</text>
<text x="33.5" y="131.7">11</text>
<text x="34.5" y="126.7">5</text>
<text x="34.5" y="129.2">6</text>
<text x="39.4" y="127.9">2A</text>
<text x="39.4" y="130.4">2B</text>
<text x="49.5" y="127.9">2Y</text>
<text x="55.9" y="126.7">7</text>
<text x="55.9" y="131.7">9</text>
<text x="64.8" y="127.9">ADDR5</text>
<text x="75.4" y="130.4">PROG_ADDR1</text>
<text x="84.3" y="127.9">MAR1</text>
<text x="97" y="131.7">11</text>
<text x="98" y="126.7">5</text>
<text x="98" y="129.2">6</text>
<text x="102.9" y="127.9">2A</text>
<text x="102.9" y="130.4">2B</text>
<text x="113" y="127.9">2Y</text>
<text x="119.4" y="126.7">7</text>
<text x="119.4" y="131.7">9</text>
<text x="128.3" y="127.9">ADDR1</text>
<text x="11.9" y="135.5">PROG_ADDR6</text>
<text x="20.8" y="132.9">MAR6</text>
<text x="33.3" y="134.3">10</text>
<text x="33.3" y="136.8">14</text>
<text x="39.4" y="132.9">3A</text>
<text x="39.4" y="135.5">3B</text>
<text x="49.5" y="132.9">3Y</text>
<text x="55.9" y="136.8">12</text>
<text x="64.8" y="132.9">ADDR6</text>
<text x="75.4" y="135.5">PROG_ADDR2</text>
<text x="84.3" y="132.9">MAR2</text>
<text x="96.8" y="134.3">10</text>
<text x="96.8" y="136.8">14</text>
<text x="102.9" y="132.9">3A</text>
<text x="102.9" y="135.5">3B</text>
<text x="113" y="132.9">3Y</text>
<text x="119.4" y="136.8">12</text>
<text x="128.3" y="132.9">ADDR2</text>
<text x="11.9" y="140.6">PROG_ADDR7</text>
<text x="20.8" y="138">MAR7</text>
<text x="33.3" y="139.4">13</text>
<text x="39.4" y="138">4A</text>
<text x="39.4" y="140.6">4B</text>
<text x="49.5" y="138">4Y</text>
<text x="64.8" y="138">ADDR7</text>
<text x="75.4" y="140.6">PROG_ADDR3</text>
<text x="84.3" y="138">MAR3</text>
<text x="96.8" y="139.4">13</text>
<text x="102.9" y="138">4A</text>
<text x="102.9" y="140.6">4B</text>
<text x="113" y="138">4Y</text>
<text x="128.3" y="138">ADDR3</text>
<text x="12.7" y="145.6">PROG_MODE</text>
<text x="21.9" y="148.2">GND</text>
<text x="33.3" y="147">15</text>
<text x="34.5" y="144.4">1</text>
<text x="39.4" y="145.6">A/B</text>
<text x="39.4" y="148.2">E</text>
<text x="76.2" y="145.6">PROG_MODE</text>
<text x="85.4" y="148.2">GND</text>
<text x="96.8" y="147">15</text>
<text x="98" y="144.4">1</text>
<text x="102.9" y="145.6">A/B</text>
<text x="102.9" y="148.2">E</text>
<text x="38" y="152.1">74157</text>
<text x="101.5" y="152.1">74157</text>
<text x="149" y="153.3">ADDR0</text>
<text x="149" y="155.8">ADDR1</text>
<text x="164" y="152.1">8</text>
<text x="164" y="154.6">7</text>
<text x="169" y="153.3">A0</text>
<text x="169" y="155.8">A1</text>
<text x="184" y="153.3">D0</text>
<text x="184" y="155.8">D1</text>
<text x="190.6" y="152.1">9</text>
<text x="190.6" y="154.6">10</text>
<text x="199.4" y="153.3">BUS0</text>
<text x="199.4" y="155.8">BUS1</text>
<text x="224.3" y="155.8">BUS1</text>
<text x="224.3" y="153.3">BUS0</text>
<text x="237.7" y="152.1">2</text>
<text x="237.7" y="154.6">3</text>
<text x="242.6" y="153.3">A0</text>
<text x="242.6" y="155.8">A1</text>
<text x="252.7" y="153.3">B0</text>
<text x="252.7" y="155.8">B1</text>
<text x="259.1" y="152.1">18</text>
<text x="259.1" y="154.6">17</text>
<text x="268" y="153.3">PROG_DATA0</text>
<text x="268" y="155.8">PROG_DATA1</text>
<text x="149" y="158.3">ADDR2</text>
<text x="149" y="160.9">ADDR3</text>
<text x="164" y="157.1">6</text>
<text x="164" y="159.7">5</text>
<text x="169" y="158.3">A2</text>
<text x="169" y="160.9">A3</text>
<text x="184" y="158.3">D2</text>
<text x="184" y="160.9">D3</text>
<text x="190.6" y="157.1">11</text>
<text x="190.6" y="159.7">13</text>
<text x="199.4" y="158.3">BUS2</text>
<text x="199.4" y="160.9">BUS3</text>
<text x="224.3" y="160.9">BUS3</text>
<text x="224.3" y="158.3">BUS2</text>
<text x="237.7" y="157.1">4</text>
<text x="237.7" y="159.7">5</text>
<text x="242.6" y="158.3">A2</text>
<text x="242.6" y="160.9">A3</text>
<text x="252.7" y="158.3">B2</text>
<text x="252.7" y="160.9">B3</text>
<text x="259.1" y="157.1">16</text>
<text x="259.1" y="159.7">15</text>
<text x="268" y="158.3">PROG_DATA2</text>
<text x="268" y="160.9">PROG_DATA3</text>
<text x="149" y="163.4">ADDR4</text>
<text x="149" y="166">ADDR5</text>
<text x="164" y="162.2">4</text>
<text x="164" y="164.8">3</text>
<text x="164" y="167.3">2</text>
<text x="169" y="163.4">A4</text>
<text x="169" y="166">A5</text>
<text x="184" y="163.4">D4</text>
<text x="184" y="166">D5</text>
<text x="190.6" y="162.2">14</text>
<text x="190.6" y="164.8">15</text>
<text x="190.6" y="167.3">16</text>
<text x="199.4" y="163.4">BUS4</text>
<text x="199.4" y="166">BUS5</text>
<text x="224.3" y="166">BUS5</text>
<text x="224.3" y="163.4">BUS4</text>
<text x="237.7" y="162.2">6</text>
<text x="237.7" y="164.8">7</text>
<text x="237.7" y="167.3">8</text>
<text x="242.6" y="163.4">A4</text>
<text x="242.6" y="166">A5</text>
<text x="252.7" y="163.4">B4</text>
<text x="252.7" y="166">B5</text>
<text x="259.1" y="162.2">14</text>
<text x="259.1" y="164.8">13</text>
<text x="259.1" y="167.3">12</text>
<text x="268" y="163.4">PROG_DATA4</text>
<text x="268" y="166">PROG_DATA5</text>
<text x="16" y="171">RAM_IN</text>
<text x="31.9" y="169.8">4</text>
<text x="53.4" y="172.4">6</text>
<text x="62.3" y="173.6">WE_BUS</text>
<text x="79.1" y="173.6">WE_PROG</text>
<text x="81" y="171">WE_BUS</text>
<text x="98" y="169.8">2</text>
<text x="98" y="172.4">3</text>
<text x="102.9" y="171">1A</text>
<text x="102.9" y="173.6">1B</text>
<text x="113" y="171">1Y</text>
<text x="119.4" y="169.8">4</text>
<text x="128.3" y="171">RAM_WE</text>
<text x="149" y="168.5">ADDR6</text>
<text x="149" y="171">ADDR7</text>
<text x="151.5" y="173.6">GND</text>
<text x="162.9" y="172.4">23</text>
<text x="164" y="169.8">1</text>
<text x="169" y="168.5">A6</text>
<text x="169" y="171">A7</text>
<text x="169" y="173.6">A8</text>
<text x="184" y="168.5">D6</text>
<text x="184" y="171">D7</text>
<text x="190.6" y="169.8">17</text>
<text x="199.4" y="168.5">BUS6</text>
<text x="199.4" y="171">BUS7</text>
<text x="224.3" y="171">BUS7</text>
<text x="224.3" y="168.5">BUS6</text>
<text x="237.7" y="169.8">9</text>
<text x="242.6" y="168.5">A6</text>
<text x="242.6" y="171">A7</text>
<text x="252.7" y="168.5">B6</text>
<text x="252.7" y="171">B7</text>
<text x="259.1" y="169.8">11</text>
<text x="268" y="168.5">PROG_DATA6</text>
<text x="268" y="171">PROG_DATA7</text>
<text x="20" y="176.1">CLK</text>
<text x="31.9" y="174.9">5</text>
<text x="85.7" y="176.1">VCC</text>
<text x="85.7" y="178.7">VCC</text>
<text x="97" y="180">11</text>
<text x="98" y="174.9">5</text>
<text x="98" y="177.5">6</text>
<text x="102.9" y="176.1">2A</text>
<text x="102.9" y="178.7">2B</text>
<text x="113" y="176.1">2Y</text>
<text x="119.4" y="174.9">7</text>
<text x="119.4" y="180">9</text>
<text x="151.5" y="176.1">GND</text>
<text x="151.5" y="178.7">GND</text>
<text x="162.9" y="174.9">22</text>
<text x="162.9" y="177.5">19</text>
<text x="169" y="176.1">A9</text>
<text x="169" y="178.7">A10</text>
<text x="193" y="178.7">PROG_MODE</text>
<text x="225.1" y="176.1">GND</text>
<text x="236.5" y="174.9">19</text>
<text x="237.7" y="177.5">1</text>
<text x="242.6" y="176.1">CE</text>
<text x="242.6" y="178.7">AB/BA</text>
<text x="85.7" y="181.2">VCC</text>
<text x="85.7" y="183.7">VCC</text>
<text x="96.8" y="182.5">10</text>
<text x="96.8" y="185.1">14</text>
<text x="102.9" y="181.2">3A</text>
<text x="102.9" y="183.7">3B</text>
<text x="113" y="181.2">3Y</text>
<text x="119.4" y="185.1">12</text>
<text x="151.5" y="183.7">GND</text>
<text x="162.9" y="182.5">18</text>
<text x="162.9" y="185.1">20</text>
<text x="169" y="183.7">CE</text>
<text x="241.2" y="182.6">74HC245</text>
<text x="62.3" y="191.4">WE_PROG</text>
<text x="85.7" y="186.3">VCC</text>
<text x="85.7" y="188.8">VCC</text>
<text x="96.8" y="187.6">13</text>
<text x="102.9" y="186.3">4A</text>
<text x="102.9" y="188.8">4B</text>
<text x="113" y="186.3">4Y</text>
<text x="146.7" y="188.8">RAM_WE</text>
<text x="147.3" y="186.3">RAM_RE</text>
<text x="162.9" y="187.6">21</text>
<text x="169" y="186.3">OE</text>
<text x="169" y="188.8">WE</text>
<text x="76.2" y="193.9">PROG_MODE</text>
<text x="85.4" y="196.4">GND</text>
<text x="96.8" y="195.2">15</text>
<text x="98" y="192.7">1</text>
<text x="102.9" y="193.9">A/B</text>
<text x="102.9" y="196.4">E</text>
<text x="167.5" y="192.8">6116</text>
<text x="101.5" y="200.4">74157</text>
<text x="19.5" y="211.7">ADDR0</text>
<text x="19.5" y="214.2">ADDR1</text>
<text x="34.5" y="210.5">1</text>
<text x="34.5" y="213">2</text>
<text x="34.5" y="215.5">3</text>
<text x="19.5" y="216.8">ADDR2</text>
<text x="19.5" y="219.3">ADDR3</text>
<text x="34.5" y="218.1">4</text>
<text x="55.9" y="220.6">8</text>
<text x="64.8" y="221.8">NAND_HEX_FF</text>
<text x="84.9" y="221.8">NAND_HEX_FF</text>
<text x="128.3" y="221.8">ADDR_FF</text>
<text x="19.5" y="224.4">ADDR4</text>
<text x="19.5" y="226.9">ADDR5</text>
<text x="34.5" y="223.2">5</text>
<text x="34.5" y="225.7">6</text>
<text x="19.5" y="229.5">ADDR6</text>
<text x="19.5" y="232">ADDR7</text>
<text x="33.3" y="230.8">12</text>
<text x="33.5" y="228.3">11</text>
<text x="27.3" y="242.2">RAM_WE</text>
<text x="64.8" y="242.2">WE_ACTIVE</text>
<text x="16.8" y="254.9">ADDR_FF</text>
<text x="34.5" y="253.7">9</text>
<text x="55.9" y="256.2">8</text>
<text x="64.8" y="257.4">I/O_WRITE</text>
<text x="79" y="257.4">I/O_WRITE</text>
<text x="14.1" y="259.9">WE_ACTIVE</text>
<text x="33.3" y="258.7">10</text>
</g>
</svg>
